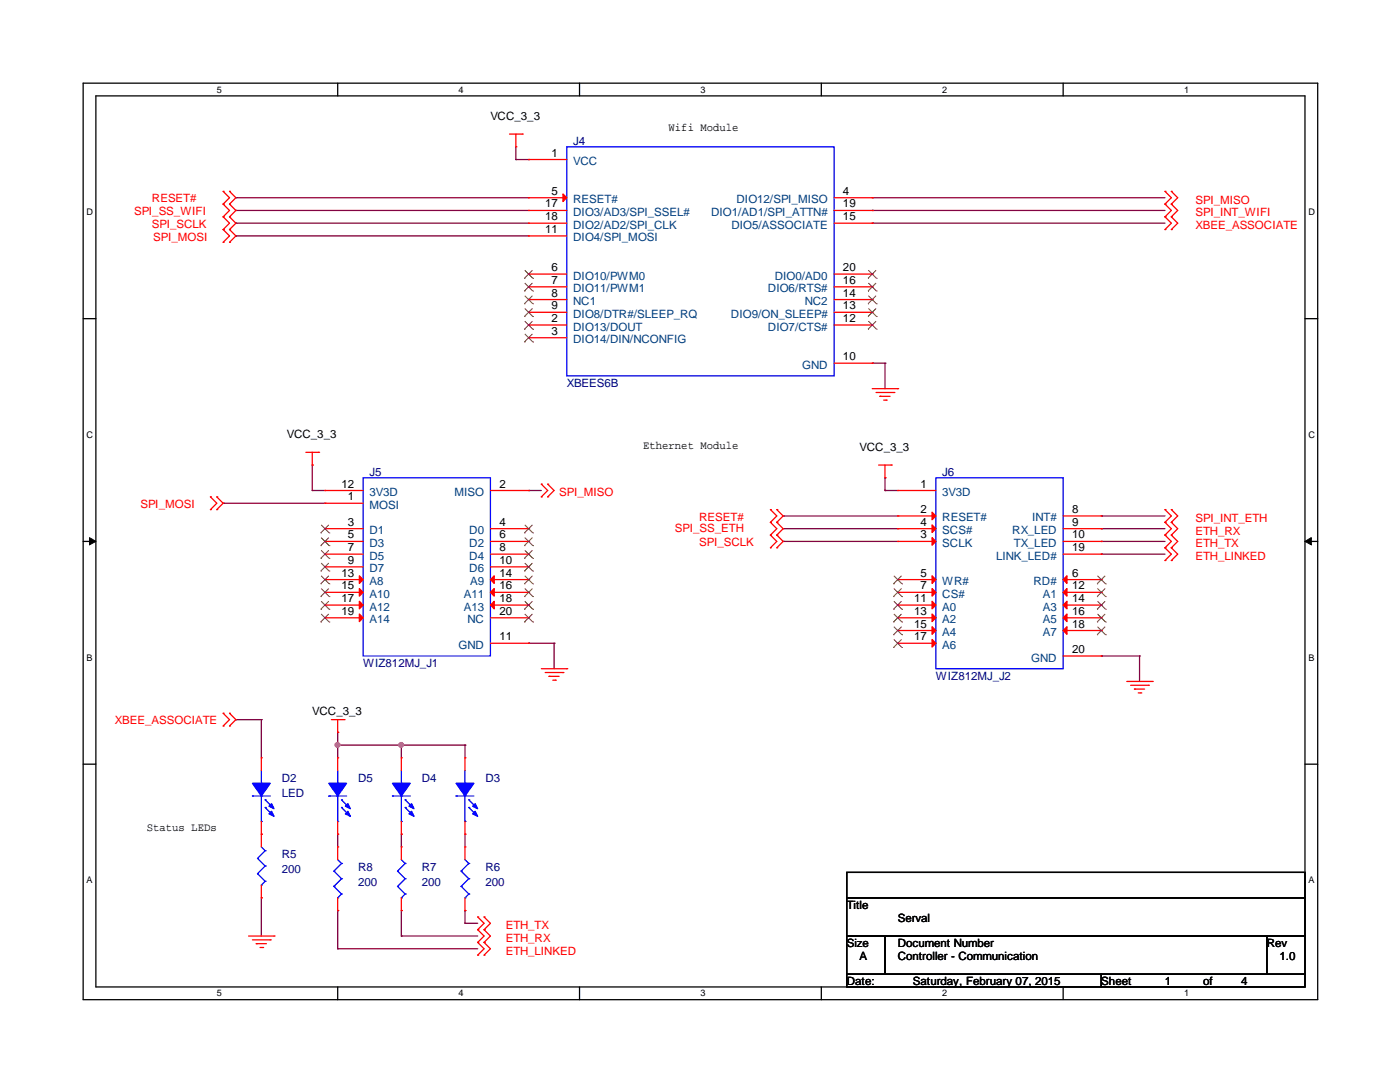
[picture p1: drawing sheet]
<svg xmlns="http://www.w3.org/2000/svg" width="279mm" height="216mm" viewBox="0 0 279 216" stroke-linecap="round" stroke-linejoin="round" font-family="sans-serif">
<path d="M16.6 16.6h246.4v182.9h-246.4zM19.1 19.1h241.3v177.8h-241.3z" fill="none" stroke="#000" stroke-width=".25"/>
<g fill="#fff">
<path d="M43.3 16.8h.9v2h-.9z"/>
<path d="M43.3 197.2h.9v1.9h-.9z"/>
</g>
<path d="M67.4 16.6v2.5M67.4 196.9v2.6" fill="none" stroke="#000" stroke-width=".25"/>
<g fill="#fff">
<path d="M91.5 16.8h1v2h-1z"/>
<path d="M91.5 197.2h1v1.9h-1z"/>
</g>
<path d="M115.7 16.6v2.5M115.7 196.9v2.6" fill="none" stroke="#000" stroke-width=".25"/>
<g fill="#fff">
<path d="M139.8 16.8h.9v2h-.9z"/>
<path d="M139.8 197.2h.9v1.9h-.9z"/>
</g>
<path d="M163.9 16.6v2.5M163.9 196.9v2.6" fill="none" stroke="#000" stroke-width=".25"/>
<g fill="#fff">
<path d="M188 16.8h1v2h-1z"/>
<path d="M188 197.2h1v1.9h-1z"/>
</g>
<path d="M212.2 16.6v2.5M212.2 196.9v2.6" fill="none" stroke="#000" stroke-width=".25"/>
<g fill="#fff">
<path d="M236.3 16.8h.9v2h-.9z"/>
<path d="M236.3 197.2h.9v1.9h-.9z"/>
<path d="M17.3 41.3h1.2v2h-1.2z"/>
<path d="M261.1 41.3h1.2v2h-1.2z"/>
<path d="M17.3 85.8h1.2v1.9h-1.2z"/>
<path d="M261.1 85.8h1.2v1.9h-1.2z"/>
</g>
<path d="M16.6 63.6h2.5M260.4 63.6h2.6" fill="none" stroke="#000" stroke-width=".25"/>
<g fill="#fff">
<path d="M17.3 130.2h1.1v2h-1.1z"/>
<path d="M261.1 130.2h1.1v2h-1.1z"/>
</g>
<path d="M16.6 108h2.5M260.4 108h2.6" fill="none" stroke="#000" stroke-width=".25"/>
<path d="M17.9 107.3l1.2 .7-1.2 .7zM260.4 108l1.3-.7v1.4z" fill="#000" stroke="#000" stroke-width=".2"/>
<g fill="#fff">
<path d="M17.3 174.7h1v1.9h-1z"/>
<path d="M261.1 174.7h1v1.9h-1z"/>
</g>
<path d="M16.6 152.5h2.5M260.4 152.5h2.6M169 174.1h91.4v5.1h-91.4zM169 179.2h91.4v7.6h-91.4zM169 186.8h7.6v7.6h-7.6zM169 194.4h50.8v2.5h-50.8zM176.6 186.8h76.2v7.6h-76.2zM219.8 194.4h40.6v2.5h-40.6zM252.8 186.8h7.6v7.6h-7.6z" fill="none" stroke="#000" stroke-width=".25"/>
<g fill="none" stroke="#800040" stroke-width=".25">
<path d="M47.1 39.5h.1M47.1 39.5h58.4M103 31.8h.1M103 29.3v2.5M103 31.8h2.5M105.5 31.8h.1M174.1 39.5h.1M174.1 39.5h58.4M47.1 42h.1M47.1 44.5h.1M47.1 47.1h.1M47.1 42h58.4"/>
<path d="M47.1 44.5h58.4M47.1 47.1h58.4M174.1 42h.1M174.1 44.5h.1M174.1 42h58.4M174.1 44.5h58.4M174.1 72.5h.1M174.1 72.5h2.5M176.6 72.5h.1M176.6 72.5v5.1M62.3 92.8h.1M62.3 97.9h.1"/>
<path d="M62.3 97.9h2.6M62.3 92.8v5.1M105.5 97.9h.1M105.5 97.9h2.5M176.6 97.9h.1M176.6 95.3h.1M176.6 97.9h2.6M176.6 95.3v2.6M44.5 100.4h.1M44.5 100.4h20.4M156.3 103h.1M156.3 105.5h.1"/>
<path d="M156.3 108h.1M156.3 103h22.9M156.3 105.5h22.9M156.3 108h22.9M219.8 103h.1M219.8 105.5h.1M219.8 108h.1M219.8 110.6h.1M219.8 103h12.7M219.8 105.5h12.7M219.8 108h12.7M219.8 110.6h12.7"/>
<path d="M105.5 128.4h.1M105.5 128.4h5.1M110.6 128.4h.1M110.6 128.4v5M219.8 130.9h.1M219.8 130.9h7.6M227.4 130.9h.1M227.4 130.9v5.1M47.1 143.6h.1M47.1 143.6h5.1M52.2 143.6h.1M52.2 143.6v7.6"/>
<path d="M67.4 146.1h.1M67.4 148.7h.1M67.4 146.1v5.1M67.4 148.7h25.4M80.1 148.7h.1M80.1 148.7v2.5M92.8 148.7h.1M92.8 148.7v2.5M52.2 179.2h.1M52.2 179.2v7.6M67.4 166.5h.1M67.4 166.5v2.5"/>
<path d="M80.1 166.5h.1M80.1 166.5v2.5M92.8 166.5h.1M92.8 166.5v2.5M67.4 189.3h.1M67.4 181.7h.1M67.4 181.7v7.6M67.4 189.3h27.9M80.1 186.8h.1M80.1 181.7h.1M80.1 181.7v5.1M80.1 186.8h15.2"/>
<path d="M92.8 184.2h.1M92.8 181.7h.1M92.8 181.7v2.5M92.8 184.2h2.5"/>
</g>
<g fill="#f0f" stroke="#f0f" stroke-width=".25">
<circle cx="80.1" cy="148.6" r=".47"/>
<circle cx="67.4" cy="148.6" r=".47"/>
</g>
<g fill="none" stroke="#f00" stroke-width=".25">
<path d="M44.5 38.2h.1M44.5 38.2l1.3 1.3-1.3 1.2M45.8 38.2h.1M45.8 38.2l1.3 1.3-1.3 1.2M101.7 26.8h2.5M103 29.3h.1M103 26.8v2.5M104.2 26.8h.1M105.5 31.8h.1M105.5 39.5h.1M105.5 31.8h7.6M105.5 39.5h7.6"/>
<path d="M166.5 39.5h7.6M174.1 39.5h.1M232.5 38.2h.1M232.5 38.2l1.3 1.3-1.3 1.2M233.8 38.2h.1M233.8 38.2l1.2 1.3-1.2 1.2M44.5 45.8h.1M44.5 43.3h.1M44.5 40.7h.1M44.5 48.3h.1M44.5 43.3l1.3 1.2-1.3 1.3M44.5 40.7l1.3 1.3-1.3 1.3"/>
<path d="M44.5 45.8l1.3 1.3-1.3 1.2M45.8 43.3h.1M45.8 45.8h.1M45.8 40.7h.1M45.8 48.3h.1M45.8 43.3l1.3 1.2-1.3 1.3M45.8 40.7l1.3 1.3-1.3 1.3M45.8 45.8l1.3 1.3-1.3 1.2M105.5 54.7h.1M105.5 57.2h.1M105.5 59.8h.1M105.5 47.1h.1"/>
<path d="M105.5 42h.1M105.5 44.5h.1M105.5 54.7h7.6M105.5 57.2h7.6M105.5 59.8h7.6M105.5 47.1h7.6M105.5 44.5h7.6M105.5 42h7.6M166.5 54.7h7.6M166.5 57.2h7.6M166.5 59.8h7.6M166.5 44.5h7.6"/>
<path d="M166.5 42h7.6M174.1 59.8h.1M174.1 44.5h.1M174.1 57.2h.1M174.1 42h.1M174.1 54.7h.1M232.5 40.7h.1M232.5 43.3h.1M232.5 45.8h.1M232.5 43.3l1.3 1.2-1.3 1.3M232.5 40.7l1.3 1.3-1.3 1.3M233.8 40.7h.1"/>
<path d="M233.8 43.3h.1M233.8 45.8h.1M233.8 43.3l1.2 1.2-1.2 1.3M233.8 40.7l1.2 1.3-1.2 1.3M105.5 64.9h.1M105.5 67.4h.1M105.5 62.3h.1M105.5 64.9h7.6M105.5 67.4h7.6M105.5 62.3h7.6M166.5 64.9h7.6M166.5 62.3h7.6"/>
<path d="M166.5 72.5h7.6M174.1 72.5h.1M174.1 64.9h.1M174.1 62.3h.1M174.1 77.6h5.1M174.8 78.3h3.6M175.6 79.1h.1M175.6 79.1h2M176.4 79.8h.5M176.9 79.8h.1M178.4 78.3h.1M179.2 77.6h.1"/>
<path d="M42 99.1h.1M42 99.1l1.3 1.3-1.3 1.3M43.3 99.1h.1M43.3 99.1l1.2 1.3-1.2 1.3M61 90.3h2.6M62.3 92.8h.1M62.3 90.3v2.5M63.6 90.3h.1M64.9 97.9h.1M64.9 97.9h7.6M97.9 97.9h7.6M105.5 97.9h.1"/>
<path d="M108 96.6h.1M108 99.1h.1M108 96.6l1.3 1.3-1.3 1.2M109.3 96.6h.1M109.3 99.1h.1M109.3 96.6l1.3 1.3-1.3 1.2M175.3 92.8h2.6M176.6 95.3h.1M176.6 92.8v2.5M177.9 92.8h.1M179.2 97.9h.1M179.2 97.9h7.6"/>
<path d="M42 101.7h.1M43.3 101.7h.1M64.9 100.4h.1M64.9 105.5h.1M64.9 108h.1M64.9 110.6h.1M64.9 113.1h.1M64.9 115.7h.1M64.9 118.2h.1M64.9 108h7.6M64.9 115.7h7.6M64.9 118.2h7.6"/>
<path d="M64.9 105.5h7.6M64.9 110.6h7.6M64.9 100.4h7.6M64.9 113.1h7.6M97.9 108h7.6M97.9 115.7h7.6M97.9 118.2h7.6M97.9 105.5h7.6M97.9 110.6h7.6M97.9 113.1h7.6M105.5 105.5h.1M105.5 108h.1"/>
<path d="M105.5 110.6h.1M105.5 113.1h.1M105.5 115.7h.1M105.5 118.2h.1M153.8 109.3h.1M153.8 106.8h.1M153.8 104.2h.1M153.8 101.7h.1M153.8 106.8l1.2 1.2-1.2 1.3M153.8 101.7l1.2 1.3-1.2 1.2M153.8 104.2l1.2 1.3-1.2 1.3M155 106.8h.1"/>
<path d="M155 109.3h.1M155 101.7h.1M155 104.2h.1M155 106.8l1.3 1.2-1.3 1.3M155 101.7l1.3 1.3-1.3 1.2M155 104.2l1.3 1.3-1.3 1.3M179.2 108h.1M179.2 115.7h.1M179.2 118.2h.1M179.2 103h.1M179.2 105.5h.1M179.2 108h7.6"/>
<path d="M179.2 115.7h7.6M179.2 118.2h7.6M179.2 105.5h7.6M179.2 103h7.6M212.2 108h7.6M212.2 115.7h7.6M212.2 118.2h7.6M212.2 105.5h7.6M212.2 110.6h7.6M212.2 103h7.6M219.8 105.5h.1M219.8 110.6h.1"/>
<path d="M219.8 115.7h.1M219.8 103h.1M219.8 108h.1M219.8 118.2h.1M232.5 101.7h.1M232.5 104.2h.1M232.5 106.8h.1M232.5 109.3h.1M232.5 111.8h.1M232.5 101.7l1.3 1.3-1.3 1.2M232.5 104.2l1.3 1.3-1.3 1.3M232.5 106.8l1.3 1.2-1.3 1.3"/>
<path d="M232.5 109.3l1.3 1.3-1.3 1.2M233.8 101.7h.1M233.8 104.2h.1M233.8 106.8h.1M233.8 109.3h.1M233.8 111.8h.1M233.8 101.7l1.2 1.3-1.2 1.2M233.8 104.2l1.2 1.3-1.2 1.3M233.8 106.8l1.2 1.2-1.2 1.3M233.8 109.3l1.2 1.3-1.2 1.2M64.9 120.7h.1M64.9 123.3h.1"/>
<path d="M64.9 120.7h7.6M64.9 123.3h7.6M97.9 120.7h7.6M97.9 123.3h7.6M97.9 128.4h7.6M105.5 128.4h.1M105.5 120.7h.1M105.5 123.3h.1M108 133.4h5.1M108.8 134.2h3.6M109.6 135h.1M109.6 135h2"/>
<path d="M110.3 135.7h.5M110.8 135.7h.1M112.4 134.2h.1M113.1 133.4h.1M179.2 120.7h.1M179.2 123.3h.1M179.2 125.8h.1M179.2 128.4h.1M179.2 120.7h7.6M179.2 123.3h7.6M179.2 125.8h7.6M179.2 128.4h7.6"/>
<path d="M212.2 120.7h7.6M212.2 123.3h7.6M212.2 125.8h7.6M212.2 130.9h7.6M219.8 120.7h.1M219.8 123.3h.1M219.8 125.8h.1M219.8 130.9h.1M224.9 136h5.1M225.6 136.7h3.6M226.4 137.5h.1M226.4 137.5h2"/>
<path d="M227.2 138.3h.5M227.7 138.3h.1M229.2 136.7h.1M230 136h.1M44.5 144.9h.1M44.5 142.3h.1M44.5 142.3l1.3 1.3-1.3 1.3M45.8 142.3h.1M45.8 144.9h.1M45.8 142.3l1.3 1.3-1.3 1.3M52.2 151.2h.1M52.2 151.2v2.6"/>
<path d="M66.1 143.6h2.6M67.4 146.1h.1M67.4 151.2h.1M67.4 143.6v2.5M67.4 151.2v2.6M68.7 143.6h.1M80.1 151.2h.1M80.1 151.2v2.6M92.8 151.2h.1M92.8 151.2v2.6M52.2 166.5h.1M52.2 179.2h.1"/>
<path d="M52.2 163.9v5.1M52.2 176.6v2.6M67.4 169h.1M67.4 166.5h.1M67.4 163.9v2.6M67.4 169v2.5M67.4 179.2v2.5M80.1 169h.1M80.1 166.5h.1M80.1 163.9v2.6M80.1 169v2.5M80.1 179.2v2.5"/>
<path d="M92.8 169h.1M92.8 166.5h.1M92.8 163.9v2.6M92.8 169v2.5M92.8 179.2v2.5M49.6 186.8h5.1M50.4 187.5h3.5M51.1 188.3h.1M51.1 188.3h2.1M51.9 189.1h.5M52.4 189.1h.1M53.9 187.5h.1"/>
<path d="M54.7 186.8h.1M67.4 181.7h.1M80.1 181.7h.1M92.8 181.7h.1M95.3 183h.1M95.3 185.5h.1M95.3 188h.1M95.3 190.6h.1M95.3 183l1.3 1.2-1.3 1.3M95.3 185.5l1.3 1.3-1.3 1.2M95.3 188l1.3 1.3-1.3 1.3M96.6 183h.1"/>
<path d="M96.6 185.5h.1M96.6 188h.1M96.6 190.6h.1M96.6 183l1.3 1.2-1.3 1.3M96.6 185.5l1.3 1.3-1.3 1.2M96.6 188l1.3 1.3-1.3 1.3"/>
</g>
<g fill="none" stroke="#00f" stroke-width=".25">
<path d="M113.1 29.3h53.4v45.7h-53.4zM72.5 95.3h25.4v35.6h-25.4zM186.8 95.3h25.4v38.1h-25.4zM50.4 158.8h.1M50.4 158.8h3.5M52.2 156.3h.1M52.2 153.8v2.5M52.2 158.8v5.1M52.9 159.6h.1M52.9 159.6l1.5 1.5M65.6 158.8h.1M65.6 158.8h3.6"/>
<path d="M67.4 156.3h.1M67.4 153.8v2.5M67.4 158.8v5.1M68.2 159.6h.1M68.2 159.6l1.5 1.5M78.3 158.8h.1M78.3 158.8h3.6M80.1 156.3h.1M80.1 153.8v2.5M80.1 158.8v5.1M80.9 159.6h.1M80.9 159.6l1.5 1.5"/>
<path d="M91 158.8h.1M91 158.8h3.6M92.8 156.3h.1M92.8 153.8v2.5M92.8 158.8v5.1M93.6 159.6h.1M93.6 159.6l1.5 1.5M51.4 171.3h.1M51.4 174.3h.1M51.4 171.3l1.5 1.5M51.4 174.3l1.5 1.6M52.2 176.6h.1"/>
<path d="M52.2 163.9h.1M52.2 169l.7 .8M52.9 169.8h.1M52.9 172.8h.1M52.9 175.9h.1M52.9 161.1h.1M52.9 169.8l-1.5 1.5M52.9 172.8l-1.5 1.5M52.9 175.9l-.7 .7M52.9 161.1l1.5 1.5M66.6 173.8h.1M66.6 176.9h.1"/>
<path d="M66.6 173.8l1.6 1.5M66.6 176.9l1.6 1.5M67.4 179.2h.1M67.4 163.9h.1M67.4 171.5l.8 .8M68.2 172.3h.1M68.2 175.3h.1M68.2 178.4h.1M68.2 161.1h.1M68.2 172.3l-1.6 1.5M68.2 175.3l-1.6 1.6M68.2 178.4l-.8 .8"/>
<path d="M68.2 161.1l1.5 1.5M79.3 173.8h.1M79.3 176.9h.1M79.3 173.8l1.6 1.5M79.3 176.9l1.6 1.5M80.1 179.2h.1M80.1 163.9h.1M80.1 171.5l.8 .8M80.9 172.3h.1M80.9 175.3h.1M80.9 178.4h.1M80.9 161.1h.1"/>
<path d="M80.9 172.3l-1.6 1.5M80.9 175.3l-1.6 1.6M80.9 178.4l-.8 .8M80.9 161.1l1.5 1.5M92 173.8h.1M92 176.9h.1M92 173.8l1.6 1.5M92 176.9l1.6 1.5M92.8 179.2h.1M92.8 163.9h.1M92.8 171.5l.8 .8M93.6 172.3h.1"/>
<path d="M93.6 175.3h.1M93.6 178.4h.1M93.6 161.1h.1M93.6 172.3l-1.6 1.5M93.6 175.3l-1.6 1.6M93.6 178.4l-.8 .8M93.6 161.1l1.5 1.5"/>
</g>
<g fill="#f00" stroke="#f00" stroke-width=".25">
<path d="M186 107.3l.8 .7-.8 .8z"/>
<path d="M186 114.9l.8 .8-.8 .7z"/>
<path d="M186 117.4l.8 .8-.8 .8z"/>
<path d="M186 120l.8 .7-.8 .8z"/>
<path d="M186 122.5l.8 .8-.8 .7z"/>
<path d="M186 125.1l.8 .7-.8 .8z"/>
<path d="M186 127.6l.8 .8-.8 .7z"/>
<path d="M186 102.2l.8 .8-.8 .7z"/>
<path d="M186 104.7l.8 .8-.8 .8z"/>
<path d="M212.9 114.9v1.5l-.7-.7z"/>
<path d="M212.9 117.4v1.6l-.7-.8z"/>
<path d="M212.9 120v1.5l-.7-.8z"/>
<path d="M212.9 122.5v1.5l-.7-.7z"/>
<path d="M212.9 125.1v1.5l-.7-.8z"/>
<path d="M71.7 114.9l.8 .8-.8 .7z"/>
<path d="M71.7 117.4l.8 .8-.8 .8z"/>
<path d="M71.7 120l.8 .7-.8 .8z"/>
<path d="M71.7 122.5l.8 .8-.8 .7z"/>
<path d="M97.9 115.7l.7-.8v1.5z"/>
<path d="M97.9 118.2l.7-.8v1.6z"/>
<path d="M97.9 120.7l.7-.7v1.5z"/>
<path d="M112.4 38.7l.7 .8-.7 .7z"/>
</g>
<g fill="none" stroke="#804000" stroke-width=".2">
<path d="M104.6 55.5h.1M104.6 58.1h.1M104.7 53.9l1.6 1.6M104.7 56.5l1.6 1.6M104.7 59l1.6 1.6M106.3 53.9l-1.7 1.6M106.3 56.5l-1.7 1.6M106.3 59l-1.7 1.6M106.3 55.5h.1M106.3 58.1h.1M173.2 58.1h.1M173.2 55.5h.1"/>
<path d="M173.3 59l1.6 1.6M173.3 56.5l1.6 1.6M173.3 53.9l1.6 1.6M174.8 59l-1.6 1.6M174.8 56.5l-1.6 1.6M174.8 53.9l-1.6 1.6M174.9 58.1h.1M174.9 55.5h.1M104.6 65.7h.1M104.6 68.2h.1M104.6 60.6h.1M104.6 63.2h.1"/>
<path d="M104.7 64.1l1.6 1.6M104.7 66.6l1.6 1.6M104.7 61.6l1.6 1.6M106.3 64.1l-1.7 1.6M106.3 66.6l-1.7 1.6M106.3 61.6l-1.7 1.6M106.3 65.7h.1M106.3 68.2h.1M106.3 60.6h.1M106.3 63.2h.1M173.2 65.7h.1M173.2 63.2h.1"/>
<path d="M173.2 60.6h.1M173.3 64.1l1.6 1.6M173.3 61.6l1.6 1.6M174.8 64.1l-1.6 1.6M174.8 61.6l-1.6 1.6M174.9 65.7h.1M174.9 63.2h.1M174.9 60.6h.1M64 106.3h.1M64 108.9h.1M64 111.4h.1M64 114h.1"/>
<path d="M64 116.5h.1M64 119h.1M64.1 104.7l1.6 1.6M64.1 107.3l1.6 1.6M64.1 109.8l1.6 1.6M64.1 112.4l1.6 1.6M64.1 114.9l1.6 1.6M64.1 117.4l1.6 1.6M64.1 120l1.6 1.6M65.6 104.7l-1.6 1.6M65.6 107.3l-1.6 1.6M65.6 109.8l-1.6 1.6"/>
<path d="M65.6 112.4l-1.6 1.6M65.6 114.9l-1.6 1.6M65.6 117.4l-1.6 1.6M65.6 120l-1.6 1.6M65.7 106.3h.1M65.7 108.9h.1M65.7 111.4h.1M65.7 114h.1M65.7 116.5h.1M65.7 119h.1M104.6 106.3h.1M104.6 108.9h.1"/>
<path d="M104.6 111.4h.1M104.6 114h.1M104.6 116.5h.1M104.6 119h.1M104.7 104.7l1.6 1.6M104.7 107.3l1.6 1.6M104.7 109.8l1.6 1.6M104.7 112.4l1.6 1.6M104.7 114.9l1.6 1.6M104.7 117.4l1.6 1.6M104.7 120l1.6 1.6M106.3 104.7l-1.7 1.6"/>
<path d="M106.3 107.3l-1.7 1.6M106.3 109.8l-1.7 1.6M106.3 112.4l-1.7 1.6M106.3 114.9l-1.7 1.6M106.3 117.4l-1.7 1.6M106.3 120l-1.7 1.6M106.3 106.3h.1M106.3 108.9h.1M106.3 111.4h.1M106.3 114h.1M106.3 116.5h.1M106.3 119h.1"/>
<path d="M178.3 116.5h.1M178.3 119h.1M178.4 114.9l1.6 1.6M178.4 117.4l1.6 1.6M178.4 120l1.6 1.6M179.9 114.9l-1.6 1.6M179.9 117.4l-1.6 1.6M179.9 120l-1.6 1.6M180 116.5h.1M180 119h.1M218.9 116.5h.1M218.9 119h.1"/>
<path d="M219 114.9l1.6 1.6M219 117.4l1.6 1.6M219 120l1.6 1.6M220.6 114.9l-1.7 1.6M220.6 117.4l-1.7 1.6M220.6 120l-1.7 1.6M220.6 116.5h.1M220.6 119h.1M64 121.6h.1M64 124.1h.1M64.1 122.5l1.6 1.6M65.6 122.5l-1.6 1.6"/>
<path d="M65.7 121.6h.1M65.7 124.1h.1M104.6 121.6h.1M104.6 124.1h.1M104.7 122.5l1.6 1.6M106.3 122.5l-1.7 1.6M106.3 121.6h.1M106.3 124.1h.1M178.3 121.6h.1M178.3 124.1h.1M178.3 126.7h.1M178.3 129.2h.1"/>
<path d="M178.4 122.5l1.6 1.6M178.4 125.1l1.6 1.6M178.4 127.6l1.6 1.6M179.9 122.5l-1.6 1.6M179.9 125.1l-1.6 1.6M179.9 127.6l-1.6 1.6M180 121.6h.1M180 124.1h.1M180 126.7h.1M180 129.2h.1M218.9 121.6h.1M218.9 124.1h.1"/>
<path d="M218.9 126.7h.1M219 122.5l1.6 1.6M219 125.1l1.6 1.6M220.6 122.5l-1.7 1.6M220.6 125.1l-1.7 1.6M220.6 121.6h.1M220.6 124.1h.1M220.6 126.7h.1"/>
</g>
<g fill="#00f" stroke="#00f" stroke-width=".25">
<path d="M91 156.3h3.6l-1.8 2.5z" fill-rule="evenodd"/>
<path d="M94.8 161.9l.5 1-1-.5z" fill-rule="evenodd"/>
<path d="M94.8 160.4l.5 1-1-.5z" fill-rule="evenodd"/>
<path d="M78.3 156.3h3.6l-1.8 2.5z" fill-rule="evenodd"/>
<path d="M82.1 161.9l.5 1-1-.5z" fill-rule="evenodd"/>
<path d="M82.1 160.4l.5 1-1-.5z" fill-rule="evenodd"/>
<path d="M65.6 156.3h3.6l-1.8 2.5z" fill-rule="evenodd"/>
<path d="M69.4 161.9l.5 1-1-.5z" fill-rule="evenodd"/>
<path d="M69.4 160.4l.5 1-1-.5z" fill-rule="evenodd"/>
<path d="M50.4 156.3h3.5l-1.7 2.5z" fill-rule="evenodd"/>
<path d="M54.2 161.9l.5 1-1-.5z" fill-rule="evenodd"/>
<path d="M54.2 160.4l.5 1-1-.5z" fill-rule="evenodd"/>
</g>
<g font-size="2.3">
<text x="97.9" y="23.9">VCC_3_3</text>
<text x="133.4" y="26.2">Wifi Module</text>
<text x="110.1" y="31.2">1</text>
<text x="108.8" y="41.4">17</text>
<text x="110.1" y="38.9">5</text>
<text x="168.2" y="38.9">4</text>
<text x="168.2" y="41.4">19</text>
<text x="108.8" y="46.5">11</text>
<text x="108.8" y="43.9">18</text>
<text x="168.2" y="43.9">15</text>
<text x="110.1" y="54.1">6</text>
<text x="110.1" y="56.6">7</text>
<text x="110.1" y="59.2">8</text>
<text x="168.2" y="59.2">14</text>
<text x="168.2" y="56.6">16</text>
<text x="168.2" y="54.1">20</text>
<text x="110.1" y="64.3">2</text>
<text x="110.1" y="61.7">9</text>
<text x="168.2" y="64.3">12</text>
<text x="168.2" y="61.7">13</text>
<text x="110.1" y="66.8">3</text>
<text x="168.2" y="71.9">10</text>
<text x="57.2" y="87.4">VCC_3_3</text>
<text x="128.4" y="89.7">Ethernet Module</text>
<text x="171.5" y="89.9">VCC_3_3</text>
<text x="68.2" y="97.3">12</text>
<text x="69.4" y="99.8">1</text>
<text x="99.7" y="97.3">2</text>
<text x="183.7" y="97.3">1</text>
<text x="69.4" y="104.9">3</text>
<text x="69.4" y="107.4">5</text>
<text x="99.7" y="104.9">4</text>
<text x="99.7" y="107.4">6</text>
<text x="183.7" y="107.4">3</text>
<text x="183.7" y="102.4">2</text>
<text x="183.7" y="104.9">4</text>
<text x="214" y="104.9">9</text>
<text x="214" y="102.4">8</text>
<text x="214" y="107.4">10</text>
<text x="69.4" y="110">7</text>
<text x="69.4" y="112.5">9</text>
<text x="99.7" y="110">8</text>
<text x="99.7" y="112.5">10</text>
<text x="214" y="110">19</text>
<text x="68.2" y="115.1">13</text>
<text x="68.2" y="117.6">15</text>
<text x="99.7" y="115.1">14</text>
<text x="99.7" y="117.6">16</text>
<text x="183.7" y="115.1">5</text>
<text x="183.7" y="117.6">7</text>
<text x="214" y="115.1">6</text>
<text x="214" y="117.6">12</text>
<text x="68.2" y="120.1">17</text>
<text x="68.2" y="122.7">19</text>
<text x="99.7" y="120.1">18</text>
<text x="99.7" y="122.7">20</text>
<text x="182.5" y="120.1">11</text>
<text x="182.5" y="122.7">13</text>
<text x="182.5" y="125.2">15</text>
<text x="214" y="120.1">14</text>
<text x="214" y="122.7">16</text>
<text x="214" y="125.2">18</text>
<text x="99.7" y="127.8">11</text>
<text x="182.5" y="127.8">17</text>
<text x="214" y="130.3">20</text>
<text x="62.3" y="142.7">VCC_3_3</text>
<text x="29.3" y="165.9">Status LEDs</text>
<text x="169" y="181.4">Title</text>
<text x="179.2" y="183.9">Serval</text>
<text x="169" y="189">Size</text>
<text x="171.5" y="191.5">A</text>
<text x="179.2" y="189">Document Number</text>
<text x="179.2" y="191.5">Controller - Communication</text>
<text x="252.8" y="189">Rev</text>
<text x="255.4" y="191.5">1.0</text>
<text x="169" y="196.6">Date:</text>
<text x="182.2" y="196.6">Saturday, February 07, 2015</text>
<text x="219.8" y="196.6">Sheet</text>
<text x="232.5" y="196.6">1</text>
<text x="240.1" y="196.6">of</text>
<text x="247.7" y="196.6">4</text>
</g>
<g font-size="2.3" fill="#000080">
<text x="114.4" y="29">J4</text>
<text x="113.1" y="77.2">XBEES6B</text>
<text x="73.7" y="95">J5</text>
<text x="188" y="95">J6</text>
<text x="72.5" y="133.1">WIZ812MJ_J1</text>
<text x="186.8" y="135.6">WIZ812MJ_J2</text>
<text x="56.2" y="156">D2</text>
<text x="71.5" y="156">D5</text>
<text x="84.2" y="156">D4</text>
<text x="96.9" y="156">D3</text>
<text x="56.2" y="159">LED</text>
<text x="56.2" y="171.2">R5</text>
<text x="71.5" y="173.7">R8</text>
<text x="84.2" y="173.7">R7</text>
<text x="96.9" y="173.7">R6</text>
<text x="56.2" y="174.2">200</text>
<text x="71.5" y="176.8">200</text>
<text x="84.2" y="176.8">200</text>
<text x="96.9" y="176.8">200</text>
</g>
<g font-size="2.3" fill="#004080">
<text x="114.4" y="32.9">VCC</text>
<text x="114.4" y="40.6">RESET#</text>
<text x="147" y="40.6">DIO12/SPI_MISO</text>
<text x="114.4" y="43.1">DIO3/AD3/SPI_SSEL#</text>
<text x="114.4" y="45.6">DIO2/AD2/SPI_CLK</text>
<text x="141.9" y="43.1">DIO1/AD1/SPI_ATTN#</text>
<text x="146" y="45.6">DIO5/ASSOCIATE</text>
<text x="114.4" y="48.2">DIO4/SPI_MOSI</text>
<text x="114.4" y="55.8">DIO10/PWM0</text>
<text x="114.4" y="58.3">DIO11/PWM1</text>
<text x="153.2" y="58.3">DIO6/RTS#</text>
<text x="154.6" y="55.8">DIO0/AD0</text>
<text x="114.4" y="66">DIO13/DOUT</text>
<text x="114.4" y="60.9">NC1</text>
<text x="114.4" y="63.4">DIO8/DTR#/SLEEP_RQ</text>
<text x="145.9" y="63.4">DIO9/ON_SLEEP#</text>
<text x="153.2" y="66">DIO7/CTS#</text>
<text x="160.6" y="60.9">NC2</text>
<text x="114.4" y="68.5">DIO14/DIN/NCONFIG</text>
<text x="160.1" y="73.6">GND</text>
<text x="73.7" y="101.5">MOSI</text>
<text x="73.7" y="99">3V3D</text>
<text x="90.7" y="99">MISO</text>
<text x="188" y="99">3V3D</text>
<text x="73.7" y="106.6">D1</text>
<text x="93.6" y="106.6">D0</text>
<text x="188" y="104.1">RESET#</text>
<text x="188" y="106.6">SCS#</text>
<text x="202" y="106.6">RX_LED</text>
<text x="206" y="104.1">INT#</text>
<text x="73.7" y="109.1">D3</text>
<text x="73.7" y="111.7">D5</text>
<text x="93.6" y="109.1">D2</text>
<text x="93.6" y="111.7">D4</text>
<text x="188" y="109.1">SCLK</text>
<text x="198.8" y="111.7">LINK_LED#</text>
<text x="202.4" y="109.1">TX_LED</text>
<text x="73.7" y="114.2">D7</text>
<text x="73.7" y="116.8">A8</text>
<text x="73.7" y="119.3">A10</text>
<text x="92.5" y="119.3">A11</text>
<text x="93.6" y="114.2">D6</text>
<text x="93.8" y="116.8">A9</text>
<text x="188" y="116.8">WR#</text>
<text x="188" y="119.3">CS#</text>
<text x="206.2" y="116.8">RD#</text>
<text x="208.1" y="119.3">A1</text>
<text x="73.7" y="121.8">A12</text>
<text x="73.7" y="124.4">A14</text>
<text x="92.5" y="121.8">A13</text>
<text x="93.3" y="124.4">NC</text>
<text x="188" y="121.8">A0</text>
<text x="188" y="124.4">A2</text>
<text x="208.1" y="121.8">A3</text>
<text x="208.1" y="124.4">A5</text>
<text x="91.5" y="129.5">GND</text>
<text x="188" y="126.9">A4</text>
<text x="188" y="129.5">A6</text>
<text x="205.8" y="132">GND</text>
<text x="208.1" y="126.9">A7</text>
</g>
<g font-size="2.3" fill="#f00">
<text x="30.3" y="40.4">RESET#</text>
<text x="238.6" y="40.6">SPI_MISO</text>
<text x="26.8" y="42.9">SPI_SS_WIFI</text>
<text x="30.3" y="45.5">SPI_SCLK</text>
<text x="238.6" y="45.7">XBEE_ASSOCIATE</text>
<text x="238.6" y="43.2">SPI_INT_WIFI</text>
<text x="30.6" y="48">SPI_MOSI</text>
<text x="28" y="101.3">SPI_MOSI</text>
<text x="111.6" y="99.1">SPI_MISO</text>
<text x="134.7" y="106.2">SPI_SS_ETH</text>
<text x="139.5" y="103.9">RESET#</text>
<text x="238.6" y="104.1">SPI_INT_ETH</text>
<text x="238.6" y="106.7">ETH_RX</text>
<text x="139.5" y="109">SPI_SCLK</text>
<text x="238.6" y="109.2">ETH_TX</text>
<text x="238.6" y="111.8">ETH_LINKED</text>
<text x="22.9" y="144.5">XBEE_ASSOCIATE</text>
<text x="100.9" y="185.4">ETH_TX</text>
<text x="100.9" y="188">ETH_RX</text>
<text x="100.9" y="190.5">ETH_LINKED</text>
</g>
<g font-size="1.8">
<text x="43.3" y="18.5">5</text>
<text x="91.5" y="18.5">4</text>
<text x="139.8" y="18.5">3</text>
<text x="188" y="18.5">2</text>
<text x="236.3" y="18.5">1</text>
<text x="17.3" y="42.9">D</text>
<text x="261.1" y="42.9">D</text>
<text x="17.3" y="87.4">C</text>
<text x="261.1" y="87.4">C</text>
<text x="17.3" y="131.8">B</text>
<text x="261.1" y="131.8">B</text>
<text x="17.3" y="176.3">A</text>
<text x="261.1" y="176.3">A</text>
<text x="43.3" y="198.8">5</text>
<text x="91.5" y="198.8">4</text>
<text x="139.8" y="198.8">3</text>
<text x="188" y="198.8">2</text>
<text x="236.3" y="198.8">1</text>
</g>
</svg>
